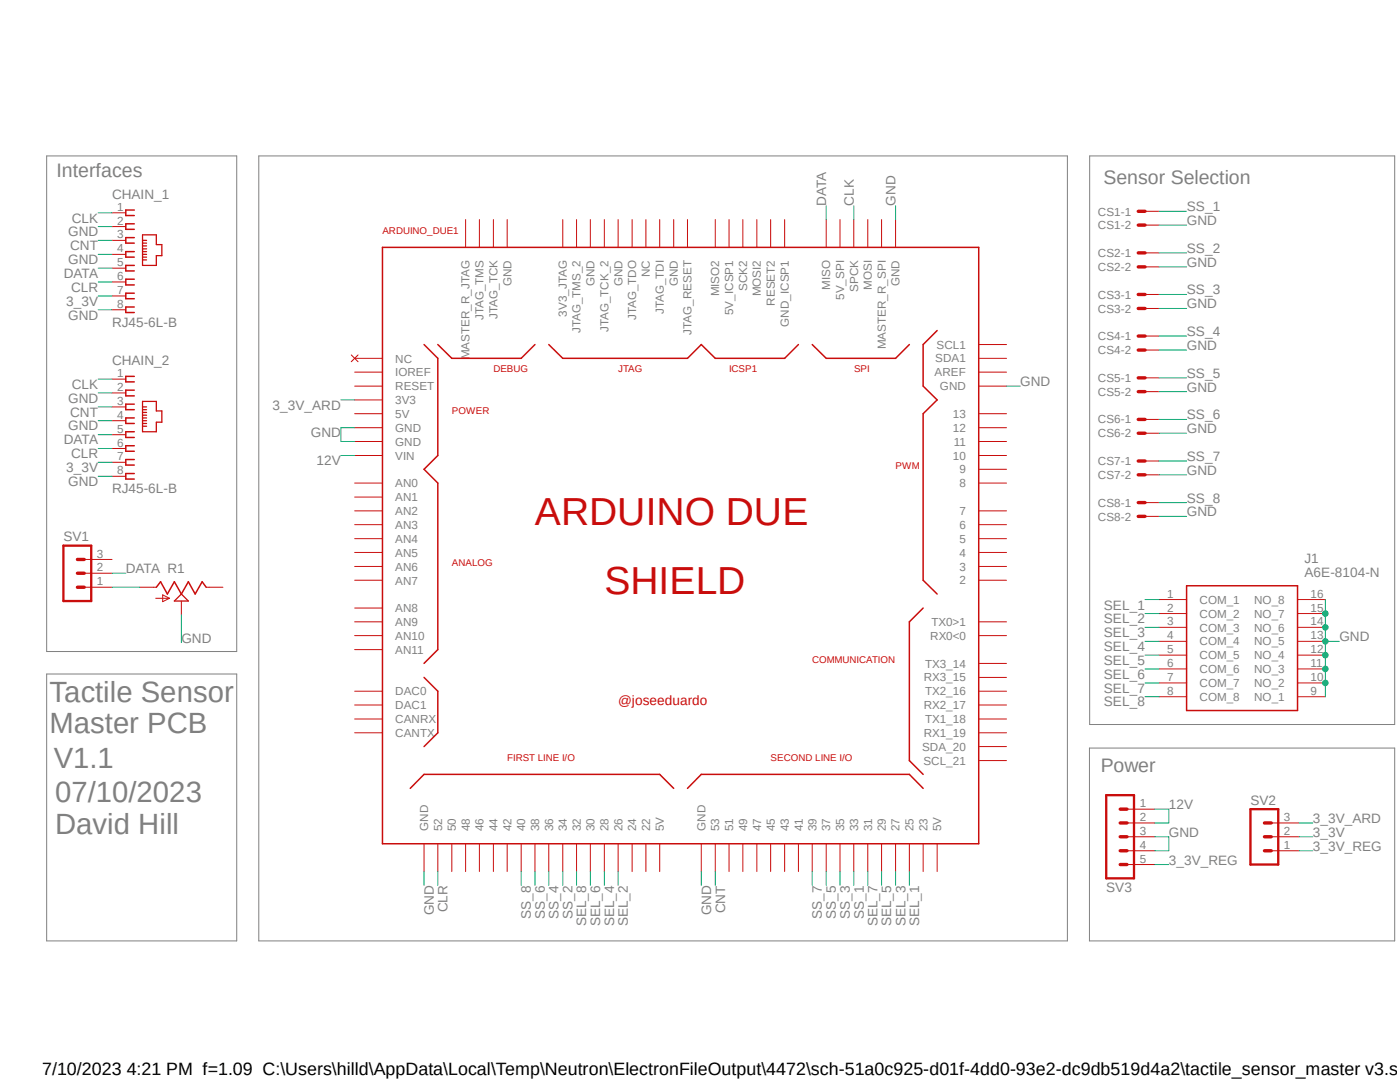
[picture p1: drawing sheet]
<svg xmlns="http://www.w3.org/2000/svg" width="279mm" height="216mm" viewBox="0 0 279 216" stroke-linecap="round" stroke-linejoin="round" font-family="sans-serif">
<path d="M8.5 31l270 156.9M278.5 31l-270 156.9" fill="none" stroke="#fff" stroke-width=".2"/>
<path d="M9.3 31.1h37.9v98.9h-37.9zM51.6 31.1h161.4v156.6h-161.4zM217.5 31.1h60.8v113.5h-60.8zM9.3 134.5h37.9v53.2h-37.9zM217.4 149.3h60.9v38.4h-60.9z" fill="none" stroke="#808080" stroke-width=".2"/>
<g fill="none" stroke="#c90d0c" stroke-width=".3">
<path d="M26.8 41.9h-1.7v1.1h1.7M26.8 44.7h-1.7v1.1h1.7M26.8 47.4h-1.7v1.1h1.7M26.8 50.2h-1.7v1.1h1.7M26.8 53h-1.7v1.1h1.7M26.8 55.7h-1.7v1.2h1.7M26.8 58.5h-1.7v1.1h1.7M76.3 49.4h119v119h-119zM26.8 61.3h-1.7v1.1h1.7M26.8 75.1h-1.7v1.1h1.7M26.8 77.9h-1.7v1.1h1.7M84.6 68.7l2.8 2.8v19.4l-2.8 2.7 2.8 2.8v33.2l-2.8 2.8"/>
<path d="M87.4 68.7l2.8 2.8h13.8l2.8-2.8M109.5 68.7l2.8 2.8h24.9l2.8-2.8 2.7 2.8h13.9l2.7-2.8M162.1 68.7l2.8 2.8h13.8l2.8-2.8M187 66l-2.8 2.7v8.3l2.8 2.8-2.8 2.7v33.3l2.8 2.7M26.8 80.6h-1.7v1.1h1.7M26.8 83.4h-1.7v1.1h1.7M26.8 86.1h-1.7v1.2h1.7M26.8 88.9h-1.7v1.1h1.7M26.8 91.7h-1.7v1.1h1.7M26.8 94.5h-1.7v1.1h1.7M31.2 117.2l.8-1.1 1.4 2.4 1.4-2.4 1.4 2.4 1.4-2.4 1.3 2.4 1.4-2.4 .8 1.1M236.8 116.9h22.2v24.9h-22.2z"/>
<path d="M84.6 135.2l2.8 2.7v8.3l-2.8 2.8M184.2 121.3l-2.7 2.8v27.7l2.7 2.7M81.9 157.3l2.7-2.8h47.1l2.8 2.8M137.2 157.3l2.8-2.8h41.5l2.7 2.8"/>
</g>
<g fill="none" stroke="#c90d0c" stroke-width=".2">
<path d="M22.4 42.5h2.7M22.4 45.2h2.7M22.4 48h2.7M22.4 50.8h2.7M22.4 53.5h2.7M22.4 56.3h2.7M22.4 59.1h2.7M92.9 43.8v5.6M95.7 43.8v5.6M98.5 43.8v5.6M101.2 43.8v5.6M112.3 43.8v5.6"/>
<path d="M115.1 43.8v5.6M117.8 43.8v5.6M120.6 43.8v5.6M123.4 43.8v5.6M126.2 43.8v5.6M128.9 43.8v5.6M131.7 43.8v5.6M134.5 43.8v5.6M137.2 43.8v5.6M142.7 43.8v5.6M145.5 43.8v5.6M148.3 43.8v5.6"/>
<path d="M151 43.8v5.6M153.8 43.8v5.6M156.6 43.8v5.6M164.9 43.8v5.6M167.6 43.8v5.6M170.4 43.8v5.6M173.2 43.8v5.6M175.9 43.8v5.6M178.7 43.8v5.6M228.5 42.2h2.8M228.5 44.9h2.8M228.5 50.5h2.8"/>
<path d="M228.5 53.3h2.8M228.5 58.8h2.8M22.4 61.8h2.7M22.4 75.6h2.7M22.4 78.4h2.7M70.1 70.8l1.4 1.4M70.8 71.5h5.5M70.8 74.3h5.5M70.8 77h5.5M70.8 79.8h5.5M71.5 70.8l-1.4 1.4M195.3 71.5h5.6"/>
<path d="M195.3 74.3h5.6M195.3 77h5.6M195.3 68.7h5.6M228.5 61.6h2.8M228.5 67.1h2.8M228.5 69.8h2.8M228.5 75.4h2.8M228.5 78.1h2.8M22.4 81.2h2.7M22.4 83.9h2.7M22.4 86.7h2.7M22.4 89.5h2.7"/>
<path d="M22.4 92.2h2.7M22.4 95h2.7M70.8 82.5h5.5M70.8 85.3h5.5M70.8 88.1h5.5M70.8 96.4h5.5M70.8 99.2h5.5M70.8 90.9h5.5M195.3 82.5h5.6M195.3 85.3h5.6M195.3 88.1h5.6M195.3 96.4h5.6"/>
<path d="M195.3 93.6h5.6M195.3 90.9h5.6M228.5 83.7h2.8M228.5 86.4h2.8M228.5 92h2.8M228.5 94.7h2.8M16.8 117.2h5.6M16.8 114.4h5.6M16.8 111.6h5.6M27.9 117.2h3.3M31.1 119.4h2.7M32.5 118.7l1.3 .7-1.3 .7z"/>
<path d="M36.2 119.9v2.8M41.1 117.2h3.4M70.8 101.9h5.5M70.8 104.7h5.5M70.8 107.5h5.5M70.8 110.2h5.5M70.8 113h5.5M70.8 115.8h5.5M195.3 101.9h5.6M195.3 104.7h5.6M195.3 107.5h5.6M195.3 110.2h5.6"/>
<path d="M195.3 113h5.6M195.3 115.8h5.6M228.5 100.3h2.8M228.5 103h2.8M231.3 119.6h5.5M259 119.6h5.5M70.8 121.3h5.5M70.8 124.1h5.5M70.8 126.8h5.5M70.8 129.6h5.5M70.8 137.9h5.5M195.3 124.1h5.6"/>
<path d="M195.3 126.8h5.6M195.3 137.9h5.6M195.3 135.2h5.6M195.3 132.4h5.6M231.3 122.4h5.5M231.3 125.2h5.5M231.3 128h5.5M231.3 130.7h5.5M231.3 133.5h5.5M231.3 136.3h5.5M231.3 139h5.5M259 122.4h5.5"/>
<path d="M259 125.2h5.5M259 128h5.5M259 130.7h5.5M259 133.5h5.5M259 136.3h5.5M259 139h5.5M70.8 140.7h5.5M70.8 143.5h5.5M70.8 146.2h5.5M195.3 140.7h5.6M195.3 143.5h5.6M195.3 146.2h5.6"/>
<path d="M195.3 151.8h5.6M195.3 149h5.6M84.6 168.4v5.5M87.4 168.4v5.5M90.2 168.4v5.5M92.9 168.4v5.5M95.7 168.4v5.5M98.5 168.4v5.5M101.2 168.4v5.5M104 168.4v5.5M106.8 168.4v5.5M109.5 168.4v5.5"/>
<path d="M112.3 168.4v5.5M115.1 168.4v5.5M117.8 168.4v5.5M120.6 168.4v5.5M123.4 168.4v5.5M126.2 168.4v5.5M128.9 168.4v5.5M131.7 168.4v5.5M140 168.4v5.5M142.7 168.4v5.5M145.5 168.4v5.5M148.3 168.4v5.5"/>
<path d="M151 168.4v5.5M153.8 168.4v5.5M156.6 168.4v5.5M159.3 168.4v5.5M162.1 168.4v5.5M164.9 168.4v5.5M167.6 168.4v5.5M170.4 168.4v5.5M173.2 168.4v5.5M175.9 168.4v5.5M178.7 168.4v5.5M181.5 168.4v5.5"/>
<path d="M184.2 168.4v5.5M187 168.4v5.5M224.9 169.8h5.6M224.9 167h5.6M224.9 164.2h5.6M224.9 161.5h5.6M224.9 172.5h5.6M253.7 169.8h5.5M253.7 167h5.5M253.7 164.2h5.5"/>
</g>
<g fill="none" stroke="#c90d0c" stroke-width=".25">
<path d="M28.4 46.9h2.8v1.9h1.1v2.2h-1.1v2h-2.8zM28.4 48h.9M28.4 48.5h.9M28.4 49.1h.9M28.4 49.7h.9M28.4 50.2h.9M28.4 50.8h.9M28.4 51.3h.9M28.4 51.9h.9M28.4 80.1h2.8v1.9h1.1v2.2h-1.1v1.9h-2.8zM28.4 81.2h.9M28.4 81.7h.9"/>
<path d="M28.4 82.3h.9M28.4 82.8h.9M28.4 83.4h.9M28.4 83.9h.9M28.4 84.5h.9M28.4 85h.9M36.2 118.5l1.4 1.4h-2.8z"/>
</g>
<g fill="none" stroke="#c90d0c" stroke-width=".68">
<path d="M227.2 42.2h1.3M227.2 44.9h1.3M227.2 50.5h1.3M227.2 53.3h1.3M227.2 58.8h1.3M227.2 61.6h1.3M227.2 67.1h1.3M227.2 69.8h1.3M227.2 75.4h1.3M227.2 78.1h1.3M227.2 83.7h1.3M227.2 86.4h1.3"/>
<path d="M227.2 92h1.3M227.2 94.7h1.3M15.5 111.6h1.3M15.5 114.4h1.3M15.5 117.2h1.3M227.2 100.3h1.3M227.2 103h1.3M223.6 164.2h1.3M223.6 167h1.3M223.6 169.8h1.3M223.6 161.5h1.3M223.6 172.5h1.3"/>
<path d="M252.3 164.2h1.4M252.3 167h1.4M252.3 169.8h1.4"/>
</g>
<path d="M12.7 108.9h5.5v11h-5.5zM220.8 158.7h5.5v16.6h-5.5zM249.6 161.5h5.5v11h-5.5z" fill="none" stroke="#c90d0c" stroke-width=".47"/>
<g fill="none" stroke="#0dab76" stroke-width=".2">
<path d="M19.6 45.2h2.8M178.7 41.1v2.7M231.3 44.9h5.5M231.3 53.3h5.5M19.6 61.8h2.8M19.6 78.4h2.8M200.9 77h2.7M231.3 61.6h5.5M231.3 69.8h5.5M231.3 78.1h5.5M19.6 95h2.8M70.8 85.3h-2.8v2.8h2.8"/>
<path d="M231.3 86.4h5.5M231.3 94.7h5.5M231.3 103h5.5M264.5 119.6v5.6M84.6 173.9v2.8M140 173.9v2.8"/>
</g>
<circle cx="264.5" cy="122.4" r=".55" fill="#0dab76"/>
<g fill="none" stroke="#0dab76" stroke-width=".2">
<path d="M264.5 125.2v2.8"/>
<circle cx="264.5" cy="122.4" r=".55"/>
</g>
<circle cx="264.5" cy="125.2" r=".55" fill="#0dab76"/>
<g fill="none" stroke="#0dab76" stroke-width=".2">
<path d="M264.5 128v2.7"/>
<circle cx="264.5" cy="125.2" r=".55"/>
</g>
<circle cx="264.5" cy="128" r=".55" fill="#0dab76"/>
<g fill="none" stroke="#0dab76" stroke-width=".2">
<path d="M264.5 130.7v2.8"/>
<circle cx="264.5" cy="128" r=".55"/>
</g>
<circle cx="264.5" cy="130.7" r=".55" fill="#0dab76"/>
<g fill="none" stroke="#0dab76" stroke-width=".2">
<path d="M264.5 133.5v2.8"/>
<circle cx="264.5" cy="130.7" r=".55"/>
</g>
<circle cx="264.5" cy="133.5" r=".55" fill="#0dab76"/>
<g fill="none" stroke="#0dab76" stroke-width=".2">
<path d="M264.5 136.3v2.7"/>
<circle cx="264.5" cy="133.5" r=".55"/>
</g>
<circle cx="264.5" cy="136.3" r=".55" fill="#0dab76"/>
<g fill="none" stroke="#0dab76" stroke-width=".2">
<path d="M19.6 50.8h2.8M19.6 59.1h2.8M19.6 56.3h2.8M19.6 53.5h2.8M19.6 42.5h2.8M19.6 48h2.8M164.9 41.1v2.7M170.4 41.1v2.7M231.3 42.2h5.5M231.3 50.5h5.5M231.3 58.8h5.5M19.6 75.6h2.8"/>
<path d="M68 79.8h2.8M231.3 67.1h5.5M231.3 75.4h5.5M19.6 83.9h2.8M19.6 92.2h2.8M19.6 89.5h2.8M19.6 86.7h2.8M19.6 81.2h2.8M68 90.9h2.8M231.3 83.7h5.5M231.3 92h5.5M22.4 114.4h2.7"/>
<path d="M22.4 117.2h5.5M228.5 119.6h2.8M231.3 100.3h5.5M36.2 122.7v5.5M228.5 128h2.8M228.5 122.4h2.8M228.5 125.2h2.8M228.5 130.7h2.8M228.5 133.5h2.8M228.5 136.3h2.8M228.5 139h2.8M264.5 128h2.8"/>
<path d="M87.4 173.9v2.8M104 173.9v2.8M106.8 173.9v2.8M109.5 173.9v2.8M112.3 173.9v2.8M115.1 173.9v2.8M117.8 173.9v2.8M120.6 173.9v2.8M123.4 173.9v2.8M142.7 173.9v2.8M162.1 173.9v2.8M164.9 173.9v2.8"/>
<path d="M167.6 173.9v2.8M170.4 173.9v2.8M173.2 173.9v2.8M175.9 173.9v2.8M178.7 173.9v2.8M181.5 173.9v2.8M230.5 167h2.8v2.8h-2.8M230.5 161.5h2.8v2.7h-2.8M230.5 172.5h2.8M259.2 167h2.8M259.2 169.8h2.8M259.2 164.2h2.8"/>
<circle cx="264.5" cy="136.3" r=".55"/>
</g>
<g font-size="7.8" fill="#c90d0c">
<text x="106.8" y="104.7">ARDUINO DUE</text>
<text x="120.6" y="118.5">SHIELD</text>
</g>
<g font-size="5.8" fill="#808080">
<text x="9.9" y="140">Tactile Sensor</text>
<text x="9.9" y="146.2">Master PCB</text>
<text x="10.7" y="153.2">V1.1</text>
<text x="11" y="160.1">07/10/2023</text>
<text x="11" y="166.4">David Hill</text>
</g>
<g font-size="3.9" fill="#808080">
<text x="11.3" y="35.3">Interfaces</text>
<text x="220.2" y="36.6">Sensor Selection</text>
<text x="219.7" y="154">Power</text>
</g>
<text font-size="3.6" x="8.4" y="214.5">7/10/2023 4:21 PM f=1.09 C:\Users\hilld\AppData\Local\Temp\Neutron\ElectronFileOutput\4472\sch-51a0c925-d01f-4dd0-93e2-dc9db519d4a2\tactile_sensor_master v3.sc</text>
<g font-size="2.7" fill="#808080">
<text x="22.4" y="39.7">CHAIN_1</text>
<text x="164.9" y="41.1" transform="rotate(-90 164.9 41.1)">DATA</text>
<text x="170.4" y="41.1" transform="rotate(-90 170.4 41.1)">CLK</text>
<text x="178.7" y="41.1" transform="rotate(-90 178.7 41.1)">GND</text>
<text x="13.6" y="47.2">GND</text>
<text x="14.3" y="44.4">CLK</text>
<text x="236.9" y="44.9">GND</text>
<text x="236.9" y="42.2">SS_1</text>
<text x="13.6" y="52.7">GND</text>
<text x="14" y="49.9">CNT</text>
<text x="236.9" y="53.3">GND</text>
<text x="236.9" y="50.5">SS_2</text>
<text x="12.7" y="55.5">DATA</text>
<text x="14.2" y="58.2">CLR</text>
<text x="236.9" y="58.8">SS_3</text>
<text x="13.2" y="61">3_3V</text>
<text x="13.6" y="63.8">GND</text>
<text x="22.4" y="65.2">RJ45-6L-B</text>
<text x="236.9" y="61.6">GND</text>
<text x="236.9" y="69.8">GND</text>
<text x="236.9" y="67.1">SS_4</text>
<text x="14.3" y="77.6">CLK</text>
<text x="22.4" y="72.9">CHAIN_2</text>
<text x="203.6" y="77">GND</text>
<text x="236.9" y="75.4">SS_5</text>
<text x="13.6" y="80.3">GND</text>
<text x="14" y="83.1">CNT</text>
<text x="54.4" y="81.7">3_3V_ARD</text>
<text x="236.9" y="78.1">GND</text>
<text x="236.9" y="83.7">SS_6</text>
<text x="12.7" y="88.7">DATA</text>
<text x="13.6" y="85.9">GND</text>
<text x="62" y="87.3">GND</text>
<text x="236.9" y="86.4">GND</text>
<text x="13.2" y="94.2">3_3V</text>
<text x="14.2" y="91.4">CLR</text>
<text x="63.2" y="92.8">12V</text>
<text x="236.9" y="94.7">GND</text>
<text x="236.9" y="92">SS_7</text>
<text x="13.6" y="97">GND</text>
<text x="22.4" y="98.3">RJ45-6L-B</text>
<text x="236.9" y="100.3">SS_8</text>
<text x="236.9" y="103">GND</text>
<text x="12.7" y="108">SV1</text>
<text x="260.3" y="112.3">J1</text>
<text x="25.1" y="114.4">DATA R1</text>
<text x="260.3" y="115.1">A6E-8104-N</text>
<text x="220.3" y="121.6">SEL_1</text>
<text x="220.3" y="124.4">SEL_2</text>
<text x="36.2" y="128.2">GND</text>
<text x="220.3" y="127.1">SEL_3</text>
<text x="220.3" y="129.9">SEL_4</text>
<text x="267.3" y="128">GND</text>
<text x="220.3" y="132.7">SEL_5</text>
<text x="220.3" y="135.4">SEL_6</text>
<text x="220.3" y="138.2">SEL_7</text>
<text x="220.3" y="141">SEL_8</text>
<text x="233.3" y="161.5">12V</text>
<text x="249.6" y="160.6">SV2</text>
<text x="233.3" y="167">GND</text>
<text x="262" y="167">3_3V</text>
<text x="262" y="164.2">3_3V_ARD</text>
<text x="233.3" y="172.5">3_3V_REG</text>
<text x="262" y="169.8">3_3V_REG</text>
<text x="220.8" y="178.1">SV3</text>
<text x="86.6" y="182.7" transform="rotate(-90 86.6 182.7)">GND</text>
<text x="89.3" y="182.1" transform="rotate(-90 89.3 182.1)">CLR</text>
<text x="106" y="183.3" transform="rotate(-90 106 183.3)">SS_8</text>
<text x="108.7" y="183.3" transform="rotate(-90 108.7 183.3)">SS_6</text>
<text x="111.5" y="183.3" transform="rotate(-90 111.5 183.3)">SS_4</text>
<text x="114.3" y="183.3" transform="rotate(-90 114.3 183.3)">SS_2</text>
<text x="117" y="184.9" transform="rotate(-90 117 184.9)">SEL_8</text>
<text x="119.8" y="184.9" transform="rotate(-90 119.8 184.9)">SEL_6</text>
<text x="122.6" y="184.9" transform="rotate(-90 122.6 184.9)">SEL_4</text>
<text x="125.3" y="184.9" transform="rotate(-90 125.3 184.9)">SEL_2</text>
<text x="141.9" y="182.7" transform="rotate(-90 141.9 182.7)">GND</text>
<text x="144.7" y="182.2" transform="rotate(-90 144.7 182.2)">CNT</text>
<text x="164" y="183.3" transform="rotate(-90 164 183.3)">SS_7</text>
<text x="166.8" y="183.3" transform="rotate(-90 166.8 183.3)">SS_5</text>
<text x="169.6" y="183.3" transform="rotate(-90 169.6 183.3)">SS_3</text>
<text x="172.4" y="183.3" transform="rotate(-90 172.4 183.3)">SS_1</text>
<text x="175.1" y="184.9" transform="rotate(-90 175.1 184.9)">SEL_7</text>
<text x="177.9" y="184.9" transform="rotate(-90 177.9 184.9)">SEL_5</text>
<text x="180.7" y="184.9" transform="rotate(-90 180.7 184.9)">SEL_3</text>
<text x="183.4" y="184.9" transform="rotate(-90 183.4 184.9)">SEL_1</text>
</g>
<text font-size="2.7" fill="#c90d0c" x="123.4" y="140.7">@joseeduardo</text>
<g font-size="2.3" fill="#808080">
<text x="23.4" y="42">1</text>
<text x="23.4" y="44.8">2</text>
<text x="23.4" y="47.6">3</text>
<text x="219.1" y="43">CS1-1</text>
<text x="219.1" y="45.8">CS1-2</text>
<text x="23.4" y="50.4">4</text>
<text x="23.4" y="53.1">5</text>
<text x="219.1" y="51.3">CS2-1</text>
<text x="23.4" y="55.9">6</text>
<text x="23.4" y="58.7">7</text>
<text x="102.1" y="57.1" transform="rotate(-90 102.1 57.1)">GND</text>
<text x="118.7" y="57.1" transform="rotate(-90 118.7 57.1)">GND</text>
<text x="124.2" y="57.1" transform="rotate(-90 124.2 57.1)">GND</text>
<text x="129.7" y="55.3" transform="rotate(-90 129.7 55.3)">NC</text>
<text x="135.3" y="57.1" transform="rotate(-90 135.3 57.1)">GND</text>
<text x="143.6" y="59.1" transform="rotate(-90 143.6 59.1)">MISO2</text>
<text x="149.1" y="58" transform="rotate(-90 149.1 58)">SCK2</text>
<text x="151.9" y="59.1" transform="rotate(-90 151.9 59.1)">MOSI2</text>
<text x="165.7" y="57.8" transform="rotate(-90 165.7 57.8)">MISO</text>
<text x="168.5" y="59.9" transform="rotate(-90 168.5 59.9)">5V_SPI</text>
<text x="171.2" y="58.3" transform="rotate(-90 171.2 58.3)">SPCK</text>
<text x="174" y="57.8" transform="rotate(-90 174 57.8)">MOSI</text>
<text x="179.5" y="57.1" transform="rotate(-90 179.5 57.1)">GND</text>
<text x="219.1" y="54.1">CS2-2</text>
<text x="219.1" y="59.6">CS3-1</text>
<text x="23.4" y="61.4">8</text>
<text x="96.5" y="63.9" transform="rotate(-90 96.5 63.9)">JTAG_TMS</text>
<text x="99.3" y="63.7" transform="rotate(-90 99.3 63.7)">JTAG_TCK</text>
<text x="113.1" y="63.2" transform="rotate(-90 113.1 63.2)">3V3_JTAG</text>
<text x="127" y="63.9" transform="rotate(-90 127 63.9)">JTAG_TDO</text>
<text x="132.5" y="62.7" transform="rotate(-90 132.5 62.7)">JTAG_TDI</text>
<text x="146.3" y="62.9" transform="rotate(-90 146.3 62.9)">5V_ICSP1</text>
<text x="154.6" y="61" transform="rotate(-90 154.6 61)">RESET2</text>
<text x="157.4" y="65.2" transform="rotate(-90 157.4 65.2)">GND_ICSP1</text>
<text x="219.1" y="62.4">CS3-2</text>
<text x="93.7" y="71.7" transform="rotate(-90 93.7 71.7)">MASTER_R_JTAG</text>
<text x="115.9" y="66.5" transform="rotate(-90 115.9 66.5)">JTAG_TMS_2</text>
<text x="121.4" y="66.3" transform="rotate(-90 121.4 66.3)">JTAG_TCK_2</text>
<text x="138" y="66.8" transform="rotate(-90 138 66.8)">JTAG_RESET</text>
<text x="176.8" y="69.7" transform="rotate(-90 176.8 69.7)">MASTER_R_SPI</text>
<text x="186.9" y="69.6">SCL1</text>
<text x="219.1" y="67.9">CS4-1</text>
<text x="219.1" y="70.7">CS4-2</text>
<text x="23.4" y="75.3">1</text>
<text x="78.9" y="72.3">NC</text>
<text x="78.9" y="75.1">IOREF</text>
<text x="78.9" y="77.9">RESET</text>
<text x="186.5" y="75.1">AREF</text>
<text x="186.7" y="72.3">SDA1</text>
<text x="187.6" y="77.9">GND</text>
<text x="219.1" y="76.2">CS5-1</text>
<text x="23.4" y="78">2</text>
<text x="23.4" y="80.8">3</text>
<text x="23.4" y="83.6">4</text>
<text x="78.9" y="80.6">3V3</text>
<text x="78.9" y="83.4">5V</text>
<text x="190.2" y="83.4">13</text>
<text x="219.1" y="79">CS5-2</text>
<text x="23.4" y="86.3">5</text>
<text x="23.4" y="89.1">6</text>
<text x="78.9" y="86.2">GND</text>
<text x="78.9" y="88.9">GND</text>
<text x="190.2" y="86.2">12</text>
<text x="190.3" y="88.9">11</text>
<text x="219.1" y="84.5">CS6-1</text>
<text x="219.1" y="87.3">CS6-2</text>
<text x="23.4" y="91.9">7</text>
<text x="23.4" y="94.7">8</text>
<text x="78.9" y="91.7">VIN</text>
<text x="190.2" y="91.7">10</text>
<text x="191.5" y="94.4">9</text>
<text x="219.1" y="92.8">CS7-1</text>
<text x="219.1" y="95.6">CS7-2</text>
<text x="78.9" y="97.2">AN0</text>
<text x="78.9" y="100">AN1</text>
<text x="191.5" y="97.2">8</text>
<text x="219.1" y="101.1">CS8-1</text>
<text x="78.9" y="102.8">AN2</text>
<text x="78.9" y="105.5">AN3</text>
<text x="191.5" y="105.5">6</text>
<text x="191.5" y="102.8">7</text>
<text x="219.1" y="103.9">CS8-2</text>
<text x="19.3" y="111.3">3</text>
<text x="78.9" y="108.3">AN4</text>
<text x="78.9" y="111.1">AN5</text>
<text x="78.9" y="113.8">AN6</text>
<text x="191.5" y="113.8">3</text>
<text x="191.5" y="111.1">4</text>
<text x="191.5" y="108.3">5</text>
<text x="19.3" y="116.8">1</text>
<text x="19.3" y="114">2</text>
<text x="78.9" y="116.6">AN7</text>
<text x="191.5" y="116.6">2</text>
<text x="233" y="119.3">1</text>
<text x="261.5" y="119.3">16</text>
<text x="78.9" y="122.1">AN8</text>
<text x="78.9" y="124.9">AN9</text>
<text x="185.9" y="124.9">TX0&gt;1</text>
<text x="233" y="122">2</text>
<text x="233" y="124.8">3</text>
<text x="239.4" y="120.5">COM_1</text>
<text x="239.4" y="123.3">COM_2</text>
<text x="250.3" y="123.2">NO_7</text>
<text x="250.3" y="120.5">NO_8</text>
<text x="261.5" y="124.8">14</text>
<text x="261.5" y="122">15</text>
<text x="78.9" y="127.7">AN10</text>
<text x="78.9" y="130.4">AN11</text>
<text x="185.6" y="127.7">RX0&lt;0</text>
<text x="233" y="127.6">4</text>
<text x="233" y="130.3">5</text>
<text x="239.4" y="126">COM_3</text>
<text x="239.4" y="128.8">COM_4</text>
<text x="239.4" y="131.6">COM_5</text>
<text x="250.3" y="131.5">NO_4</text>
<text x="250.3" y="128.8">NO_5</text>
<text x="250.3" y="126">NO_6</text>
<text x="261.5" y="130.3">12</text>
<text x="261.5" y="127.6">13</text>
<text x="184.4" y="136">RX3_15</text>
<text x="184.7" y="133.2">TX3_14</text>
<text x="233" y="133.1">6</text>
<text x="233" y="135.9">7</text>
<text x="239.4" y="134.3">COM_6</text>
<text x="239.4" y="137.1">COM_7</text>
<text x="250.3" y="137.1">NO_2</text>
<text x="250.3" y="134.3">NO_3</text>
<text x="261.5" y="135.9">10</text>
<text x="261.5" y="133.1">11</text>
<text x="78.9" y="138.8">DAC0</text>
<text x="78.9" y="141.5">DAC1</text>
<text x="184.4" y="141.5">RX2_17</text>
<text x="184.7" y="138.7">TX2_16</text>
<text x="233" y="138.6">8</text>
<text x="239.4" y="139.9">COM_8</text>
<text x="250.3" y="139.9">NO_1</text>
<text x="261.5" y="138.6">9</text>
<text x="78.9" y="144.3">CANRX</text>
<text x="78.9" y="147.1">CANTX</text>
<text x="184" y="149.8">SDA_20</text>
<text x="184.4" y="147">RX1_19</text>
<text x="184.7" y="144.3">TX1_18</text>
<text x="184.3" y="152.6">SCL_21</text>
<text x="227.5" y="161">1</text>
<text x="85.5" y="165.8" transform="rotate(-90 85.5 165.8)">GND</text>
<text x="88.2" y="165.8" transform="rotate(-90 88.2 165.8)">52</text>
<text x="91" y="165.8" transform="rotate(-90 91 165.8)">50</text>
<text x="93.8" y="165.8" transform="rotate(-90 93.8 165.8)">48</text>
<text x="96.5" y="165.8" transform="rotate(-90 96.5 165.8)">46</text>
<text x="99.3" y="165.8" transform="rotate(-90 99.3 165.8)">44</text>
<text x="102.1" y="165.8" transform="rotate(-90 102.1 165.8)">42</text>
<text x="104.8" y="165.8" transform="rotate(-90 104.8 165.8)">40</text>
<text x="107.6" y="165.8" transform="rotate(-90 107.6 165.8)">38</text>
<text x="110.4" y="165.8" transform="rotate(-90 110.4 165.8)">36</text>
<text x="113.1" y="165.8" transform="rotate(-90 113.1 165.8)">34</text>
<text x="115.9" y="165.8" transform="rotate(-90 115.9 165.8)">32</text>
<text x="118.7" y="165.8" transform="rotate(-90 118.7 165.8)">30</text>
<text x="121.4" y="165.8" transform="rotate(-90 121.4 165.8)">28</text>
<text x="124.2" y="165.8" transform="rotate(-90 124.2 165.8)">26</text>
<text x="127" y="165.8" transform="rotate(-90 127 165.8)">24</text>
<text x="129.8" y="165.8" transform="rotate(-90 129.8 165.8)">22</text>
<text x="132.5" y="165.8" transform="rotate(-90 132.5 165.8)">5V</text>
<text x="140.8" y="165.8" transform="rotate(-90 140.8 165.8)">GND</text>
<text x="143.6" y="165.8" transform="rotate(-90 143.6 165.8)">53</text>
<text x="146.3" y="165.8" transform="rotate(-90 146.3 165.8)">51</text>
<text x="149.1" y="165.8" transform="rotate(-90 149.1 165.8)">49</text>
<text x="151.9" y="165.8" transform="rotate(-90 151.9 165.8)">47</text>
<text x="154.6" y="165.8" transform="rotate(-90 154.6 165.8)">45</text>
<text x="157.4" y="165.8" transform="rotate(-90 157.4 165.8)">43</text>
<text x="160.2" y="165.8" transform="rotate(-90 160.2 165.8)">41</text>
<text x="162.9" y="165.8" transform="rotate(-90 162.9 165.8)">39</text>
<text x="165.7" y="165.8" transform="rotate(-90 165.7 165.8)">37</text>
<text x="168.5" y="165.8" transform="rotate(-90 168.5 165.8)">35</text>
<text x="171.2" y="165.8" transform="rotate(-90 171.2 165.8)">33</text>
<text x="174" y="165.8" transform="rotate(-90 174 165.8)">31</text>
<text x="176.8" y="165.8" transform="rotate(-90 176.8 165.8)">29</text>
<text x="179.5" y="165.8" transform="rotate(-90 179.5 165.8)">27</text>
<text x="182.3" y="165.8" transform="rotate(-90 182.3 165.8)">25</text>
<text x="185.1" y="165.8" transform="rotate(-90 185.1 165.8)">23</text>
<text x="187.8" y="165.8" transform="rotate(-90 187.8 165.8)">5V</text>
<text x="227.5" y="163.8">2</text>
<text x="227.5" y="166.6">3</text>
<text x="256.2" y="166.6">2</text>
<text x="256.2" y="163.8">3</text>
<text x="227.5" y="169.4">4</text>
<text x="227.5" y="172.1">5</text>
<text x="256.2" y="169.4">1</text>
</g>
<g font-size="1.9" fill="#c90d0c">
<text x="76.3" y="46.6">ARDUINO_DUE1</text>
<text x="98.5" y="74.3">DEBUG</text>
<text x="123.4" y="74.3">JTAG</text>
<text x="145.5" y="74.3">ICSP1</text>
<text x="170.4" y="74.3">SPI</text>
<text x="90.2" y="82.6">POWER</text>
<text x="178.7" y="93.6">PWM</text>
<text x="90.2" y="113">ANALOG</text>
<text x="162.1" y="132.4">COMMUNICATION</text>
<text x="101.2" y="151.8">FIRST LINE I/O</text>
<text x="153.8" y="151.8">SECOND LINE I/O</text>
</g>
</svg>
